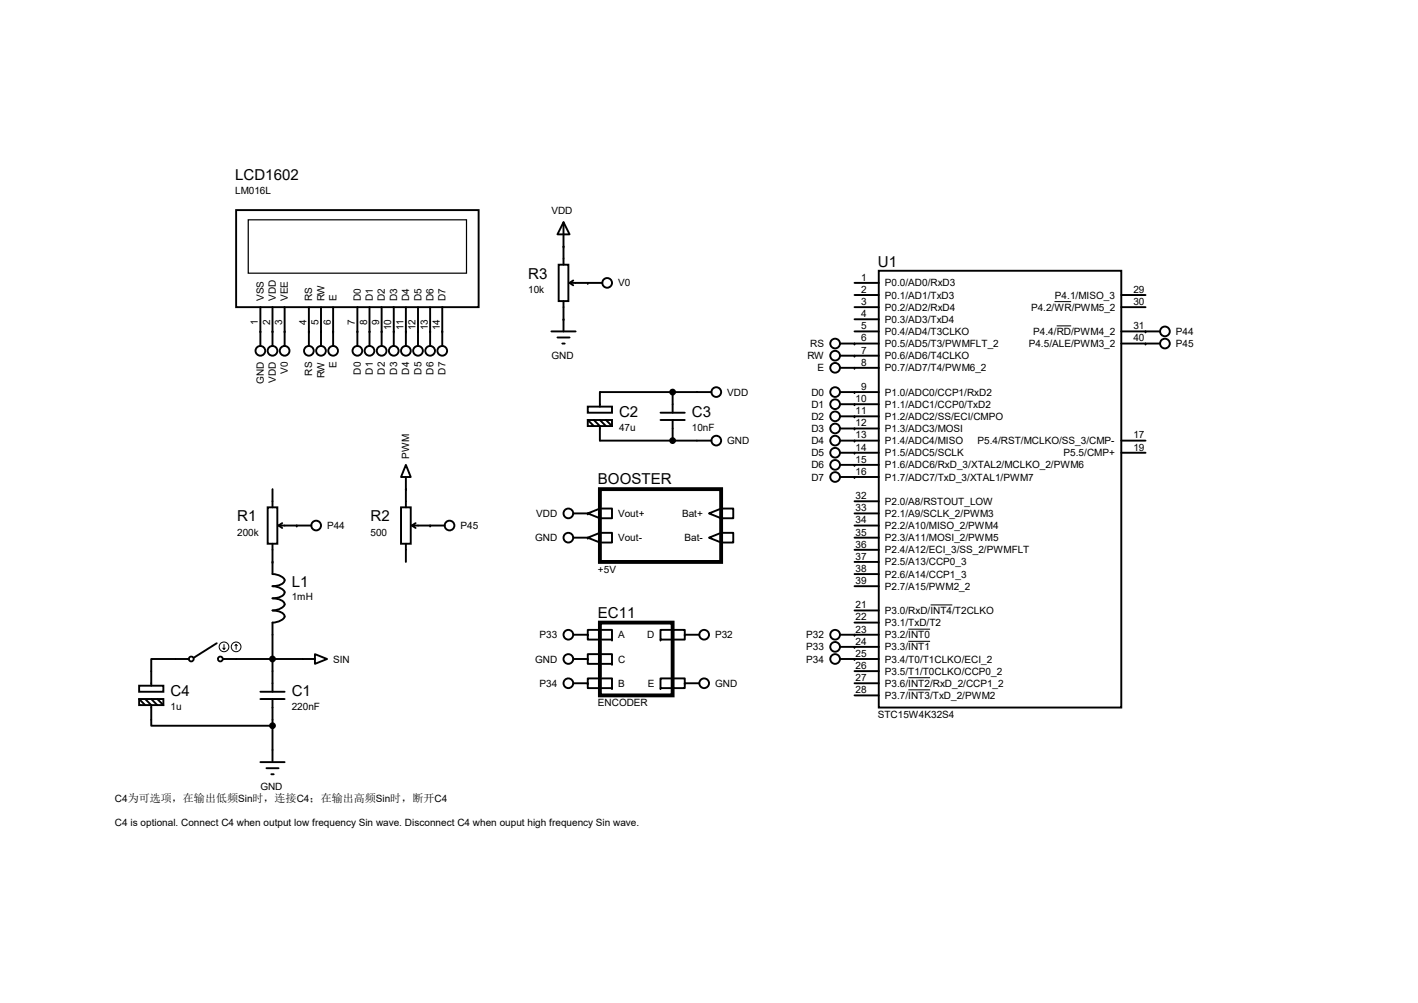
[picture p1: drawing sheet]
<svg xmlns="http://www.w3.org/2000/svg" width="297mm" height="210mm" viewBox="0 0 297 210" stroke-linecap="round" stroke-linejoin="round" font-family="sans-serif">
<g fill="#000">
<circle cx="118" cy="51.6" r=".2"/>
<circle cx="123.1" cy="59.2" r=".2"/>
<circle cx="54.5" cy="69.4" r=".2"/>
<circle cx="57.1" cy="69.4" r=".2"/>
<circle cx="59.6" cy="69.4" r=".2"/>
<circle cx="64.7" cy="69.4" r=".2"/>
<circle cx="67.2" cy="69.4" r=".2"/>
<circle cx="69.8" cy="69.4" r=".2"/>
<circle cx="74.9" cy="69.4" r=".2"/>
<circle cx="77.4" cy="69.4" r=".2"/>
<circle cx="79.9" cy="69.4" r=".2"/>
<circle cx="82.5" cy="69.4" r=".2"/>
<circle cx="85" cy="69.4" r=".2"/>
<circle cx="87.6" cy="69.4" r=".2"/>
<circle cx="90.1" cy="69.4" r=".2"/>
<circle cx="92.6" cy="69.4" r=".2"/>
<circle cx="118" cy="66.8" r=".2"/>
<circle cx="179" cy="77" r=".2"/>
<circle cx="179" cy="74.5" r=".2"/>
<circle cx="179" cy="71.9" r=".2"/>
<circle cx="240" cy="69.4" r=".2"/>
<circle cx="240" cy="71.9" r=".2"/>
<circle cx="140.9" cy="82.1" r=".2"/>
<circle cx="140.9" cy="92.2" r=".2"/>
<circle cx="179" cy="84.6" r=".2"/>
<circle cx="179" cy="94.8" r=".2"/>
<circle cx="179" cy="89.7" r=".2"/>
<circle cx="179" cy="87.2" r=".2"/>
<circle cx="179" cy="97.3" r=".2"/>
<circle cx="179" cy="99.9" r=".2"/>
<circle cx="179" cy="82.1" r=".2"/>
<circle cx="179" cy="92.2" r=".2"/>
<circle cx="57.1" cy="117.6" r=".2"/>
<circle cx="62.2" cy="110" r=".2"/>
<circle cx="85" cy="102.4" r=".2"/>
<circle cx="90.1" cy="110" r=".2"/>
<circle cx="123.1" cy="112.6" r=".2"/>
<circle cx="123.1" cy="107.5" r=".2"/>
<circle cx="123.1" cy="138" r=".2"/>
<circle cx="123.1" cy="132.9" r=".2"/>
<circle cx="128.2" cy="139" r=".2"/>
<circle cx="128.2" cy="133.9" r=".2"/>
<circle cx="138.4" cy="133.9" r=".2"/>
<circle cx="143.4" cy="132.9" r=".2"/>
<circle cx="179" cy="135.4" r=".2"/>
<circle cx="179" cy="132.9" r=".2"/>
<circle cx="179" cy="138" r=".2"/>
<circle cx="123.1" cy="143" r=".2"/>
<circle cx="128.2" cy="144.1" r=".2"/>
<circle cx="138.4" cy="144.1" r=".2"/>
<circle cx="143.4" cy="143" r=".2"/>
</g>
<g fill="none" stroke="#000" stroke-width=".4">
<path d="M49.5 44h50.8v20.3h-50.8zM117 55.4h2.1v7.6h-2.1zM118 46.5l1.3 2.6h-2.5zM118 46.5v8.9M119.3 59.2h6.9M119.3 59.2l.8 .5M120.1 58.7l-.8 .5M179 59.2h5.1M184.1 56.7h50.8v91.4h-50.8zM54.5 64.3v8.1M57.1 64.3v8.1M59.6 64.3v8.1"/>
<path d="M64.7 64.3v8.1M67.2 64.3v8.1M69.8 64.3v8.1M74.9 64.3v8.1M77.4 64.3v8.1M79.9 64.3v8.1M82.5 64.3v8.1M85 64.3v8.1M87.6 64.3v8.1M90.1 64.3v8.1M92.6 64.3v8.1M115.5 69.4h5.1"/>
<path d="M116.8 70.7h2.5M117.8 71.9h.5M118 63v6.4M176 77h8.1M176 74.5h8.1M176 71.9h8.1M179 69.4h5.1M179 61.8h5.1M179 64.3h5.1M179 66.8h5.1M234.9 71.9h8.1M234.9 69.4h8.1"/>
<path d="M234.9 61.8h5.1M234.9 64.3h5.1M85 97.3l1 2.6h-2zM85 99.9v6.3M123.1 87.9l1.3 1.3M123.1 85.1h5.1v1.3h-5.1zM123.1 87.9h5.1v1.3h-5.1zM124.4 87.9l1.3 1.3v3h23.3M125.7 87.9l1.2 1.3M126.9 87.9l1.3 1.3M138.4 87.9h5M138.4 86.4h5"/>
<path d="M140.9 82.1v4.3M140.9 87.9v4.3M149 82.1h-23.3v3M176 82.1h8.1M176 92.2h8.1M176 84.6h8.1M176 87.2h8.1M176 89.7h8.1M176 94.8h8.1M176 97.3h8.1M176 99.9h8.1M234.9 92.2h5.1"/>
<path d="M234.9 94.8h5.1M56.1 106.2h2v7.6h-2zM57.1 113.8v6.4a2.69 2.69 0 0 1 2.5 1.3 2.31 2.31 0 0 1-2.5 1.2 2.69 2.69 0 0 1 2.5 1.3 2.31 2.31 0 0 1-2.5 1.3 2.31 2.31 0 0 1 2.5 1.2 2.69 2.69 0 0 1-2.5 1.3 2.31 2.31 0 0 1 2.5 1.3 2.69 2.69 0 0 1-2.5 1.2v14.5M57.1 102.4v3.8M58.4 110h6.8M58.4 110l.7 .5M59.1 109.5l-.7 .5M84 106.2h2v7.6h-2zM85 113.8v3.8M86.3 110h6.9M86.3 110l.8 .5M87.1 109.5l-.8 .5"/>
<path d="M120.1 107.5h3M120.1 112.6h3M123.1 107.5l2.6-1h2.5v2h-2.5zM123.1 112.6l2.6-1.1h2.5v2.1h-2.5zM125.7 106.5v2M125.7 111.5v2.1M148.5 112.6l2.6-1.1h2.5v2.1h-2.5zM148.5 107.5l2.6-1h2.5v2h-2.5zM151.1 106.5v2M151.1 111.5v2.1M179 110h5.1M179 107.5h5.1"/>
<path d="M179 112.6h5.1M179 104.9h5.1M179 115.1h5.1M179 117.6h5.1M39.6 138h-7.9v5.6M45.4 134.7l-4.8 3M46.7 138h19.3M66 136.9l2.5 1.1-2.5 1zM120.1 138h3M120.1 132.9h3M123.1 136.9h5.1v2.1h-5.1zM123.1 131.9h5.1v2h-5.1z"/>
<path d="M125.7 131.9v2M125.7 136.9v2.1M138.4 131.9h5v2h-5zM140.9 131.9v2M143.4 132.9h3.1M176 138h8.1M176 132.9h8.1M176 135.4h8.1M179 122.7h5.1M179 120.2h5.1M179 127.8h5.1M179 130.3h5.1"/>
<path d="M29.1 143.6h5.1v1.2h-5.1zM29.1 146.3h5.1v1.3h-5.1zM29.1 146.3l1.3 1.3M30.4 146.3l1.3 1.3v4.3h25.4M31.7 146.3l1.3 1.3M33 146.3l1.2 1.3M54.5 146.3h5.1M54.5 144.8h5.1M54.5 159.6h5.1M57.1 146.3v13.3M120.1 143h3M123.1 142h5.1v2.1h-5.1z"/>
<path d="M125.7 142v2.1M138.4 142h5v2.1h-5zM140.9 142v2.1M143.4 143h3.1M179 143h5.1M179 145.6h5.1M179 140.5h5.1M55.8 160.8h2.6M56.8 162.1h.5"/>
<circle cx="127.2" cy="59.2" r="1.02"/>
<circle cx="54.5" cy="73.4" r="1.02"/>
<circle cx="57.1" cy="73.4" r="1.02"/>
<circle cx="59.6" cy="73.4" r="1.02"/>
<circle cx="64.7" cy="73.4" r="1.02"/>
<circle cx="67.2" cy="73.4" r="1.02"/>
<circle cx="69.8" cy="73.4" r="1.02"/>
<circle cx="74.9" cy="73.4" r="1.02"/>
<circle cx="77.4" cy="73.4" r="1.02"/>
<circle cx="79.9" cy="73.4" r="1.02"/>
<circle cx="82.5" cy="73.4" r="1.02"/>
<circle cx="85" cy="73.4" r="1.02"/>
<circle cx="87.6" cy="73.4" r="1.02"/>
<circle cx="90.1" cy="73.4" r="1.02"/>
<circle cx="92.6" cy="73.4" r="1.02"/>
<circle cx="174.9" cy="74.5" r="1.02"/>
<circle cx="174.9" cy="77" r="1.02"/>
<circle cx="174.9" cy="71.9" r="1.02"/>
<circle cx="244" cy="71.9" r="1.02"/>
<circle cx="244" cy="69.4" r="1.02"/>
<circle cx="150" cy="82.1" r="1.02"/>
<circle cx="150" cy="92.2" r="1.02"/>
<circle cx="174.9" cy="87.2" r="1.02"/>
<circle cx="174.9" cy="84.6" r="1.02"/>
<circle cx="174.9" cy="89.7" r="1.02"/>
<circle cx="174.9" cy="92.2" r="1.02"/>
<circle cx="174.9" cy="97.3" r="1.02"/>
<circle cx="174.9" cy="82.1" r="1.02"/>
<circle cx="174.9" cy="94.8" r="1.02"/>
<circle cx="174.9" cy="99.9" r="1.02"/>
<circle cx="66.2" cy="110" r="1.02"/>
<circle cx="94.2" cy="110" r="1.02"/>
<circle cx="119.1" cy="112.6" r="1.02"/>
<circle cx="119.1" cy="107.5" r="1.02"/>
<circle cx="119.1" cy="138" r="1.02"/>
<circle cx="119.1" cy="132.9" r="1.02"/>
<circle cx="147.5" cy="132.9" r="1.02"/>
<circle cx="174.9" cy="135.4" r="1.02"/>
<circle cx="174.9" cy="138" r="1.02"/>
<circle cx="174.9" cy="132.9" r="1.02"/>
<circle cx="119.1" cy="143" r="1.02"/>
<circle cx="147.5" cy="143" r="1.02"/>
</g>
<path d="M52 46h45.7v11.2h-45.7z" fill="none" stroke="#000" stroke-width=".25"/>
<path d="M125.7 102.4h25.4v15.2h-25.4zM125.7 130.3h15.2v15.3h-15.2z" fill="none" stroke="#000" stroke-width=".8"/>
<g fill="none" stroke="#000" stroke-width=".21">
<path d="M220.9 63.1h3.5M221.4 68.2h3M46.7 135.7l.2 .2M46.9 134.9v1M47.2 135.7l-.3 .2M49.5 134.9l-.3 .3M49.5 134.9l.2 .3M49.5 134.9v1M190.3 131.7h4.5M190.3 134.3h4.5M194.9 126.6h4.6M190.3 144.4h4.5"/>
<path d="M190.3 141.9h4.5"/>
<circle cx="46.9" cy="135.4" r="1.02"/>
<circle cx="49.5" cy="135.4" r="1.02"/>
</g>
<g fill="none" stroke="#000" stroke-width=".38">
<circle cx="40.1" cy="138" r=".51"/>
<circle cx="46.2" cy="138" r=".51"/>
</g>
<g fill="#000" stroke="#000" stroke-width=".4">
<circle cx="140.9" cy="92.2" r=".51"/>
<circle cx="140.9" cy="82.1" r=".51"/>
<circle cx="57.1" cy="138" r=".51"/>
<circle cx="57.1" cy="151.9" r=".51"/>
</g>
<g font-size="3.2">
<text x="49.3" y="37.7">LCD1602</text>
<text x="110.6" y="58.4">R3</text>
<text x="183.9" y="55.8">U1</text>
<text x="129.7" y="87.3">C2</text>
<text x="144.9" y="87.3">C3</text>
<text x="125.3" y="101.3">BOOSTER</text>
<text x="49.7" y="109.2">R1</text>
<text x="77.6" y="109.2">R2</text>
<text x="61.1" y="122.8">L1</text>
<text x="125.3" y="129.3">EC11</text>
<text x="35.7" y="145.7">C4</text>
<text x="61.1" y="145.7">C1</text>
</g>
<g font-size="2.1">
<text x="49.3" y="40.6">LM016L</text>
<text x="115.5" y="44.7">VDD</text>
<text x="129.5" y="60">V0</text>
<text x="180.4" y="58.8">1</text>
<text x="185.4" y="60">P0.0/AD0/RxD3</text>
<text x="55.2" y="63" transform="rotate(-90 55.2 63)">VSS</text>
<text x="57.8" y="63" transform="rotate(-90 57.8 63)">VDD</text>
<text x="60.3" y="63" transform="rotate(-90 60.3 63)">VEE</text>
<text x="65.4" y="63" transform="rotate(-90 65.4 63)">RS</text>
<text x="67.9" y="63" transform="rotate(-90 67.9 63)">RW</text>
<text x="70.5" y="63" transform="rotate(-90 70.5 63)">E</text>
<text x="75.6" y="63" transform="rotate(-90 75.6 63)">D0</text>
<text x="78.1" y="63" transform="rotate(-90 78.1 63)">D1</text>
<text x="80.6" y="63" transform="rotate(-90 80.6 63)">D2</text>
<text x="83.2" y="63" transform="rotate(-90 83.2 63)">D3</text>
<text x="85.7" y="63" transform="rotate(-90 85.7 63)">D4</text>
<text x="88.3" y="63" transform="rotate(-90 88.3 63)">D5</text>
<text x="90.8" y="63" transform="rotate(-90 90.8 63)">D6</text>
<text x="93.3" y="63" transform="rotate(-90 93.3 63)">D7</text>
<text x="110.6" y="61.3">10k</text>
<text x="180.4" y="61.3">2</text>
<text x="180.4" y="63.9">3</text>
<text x="185.4" y="62.5">P0.1/AD1/TxD3</text>
<text x="185.4" y="65">P0.2/AD2/RxD4</text>
<text x="216" y="65">P4.2/WR/PWM5_2</text>
<text x="221" y="62.5">P4.1/MISO_3</text>
<text x="237.4" y="63.9">30</text>
<text x="237.4" y="61.3">29</text>
<text x="54" y="68" transform="rotate(-90 54 68)">1</text>
<text x="56.6" y="68" transform="rotate(-90 56.6 68)">2</text>
<text x="59.1" y="68" transform="rotate(-90 59.1 68)">3</text>
<text x="64.2" y="68" transform="rotate(-90 64.2 68)">4</text>
<text x="66.7" y="68" transform="rotate(-90 66.7 68)">5</text>
<text x="69.3" y="68" transform="rotate(-90 69.3 68)">6</text>
<text x="74.4" y="68" transform="rotate(-90 74.4 68)">7</text>
<text x="76.9" y="68" transform="rotate(-90 76.9 68)">8</text>
<text x="79.4" y="68" transform="rotate(-90 79.4 68)">9</text>
<text x="82" y="69.2" transform="rotate(-90 82 69.2)">10</text>
<text x="84.5" y="69" transform="rotate(-90 84.5 69)">11</text>
<text x="87.1" y="69.2" transform="rotate(-90 87.1 69.2)">12</text>
<text x="89.6" y="69.2" transform="rotate(-90 89.6 69.2)">13</text>
<text x="92.1" y="69.2" transform="rotate(-90 92.1 69.2)">14</text>
<text x="180.4" y="66.4">4</text>
<text x="180.4" y="68.9">5</text>
<text x="180.4" y="71.5">6</text>
<text x="185.4" y="67.6">P0.3/AD3/TxD4</text>
<text x="185.4" y="70.1">P0.4/AD4/T3CLKO</text>
<text x="216.4" y="70.1">P4.4/RD/PWM4_2</text>
<text x="237.4" y="71.5">40</text>
<text x="237.4" y="68.9">31</text>
<text x="246.3" y="70.1">P44</text>
<text x="70.5" y="77.1" transform="rotate(-90 70.5 77.1)">E</text>
<text x="115.5" y="75.2">GND</text>
<text x="169.2" y="75.2">RW</text>
<text x="169.7" y="72.7">RS</text>
<text x="171.3" y="77.7">E</text>
<text x="180.4" y="74">7</text>
<text x="180.4" y="76.6">8</text>
<text x="185.4" y="72.7">P0.5/AD5/T3/PWMFLT_2</text>
<text x="185.4" y="75.2">P0.6/AD6/T4CLKO</text>
<text x="185.4" y="77.7">P0.7/AD7/T4/PWM6_2</text>
<text x="215.5" y="72.7">P4.5/ALE/PWM3_2</text>
<text x="246.3" y="72.7">P45</text>
<text x="55.2" y="80.4" transform="rotate(-90 55.2 80.4)">GND</text>
<text x="57.8" y="80.2" transform="rotate(-90 57.8 80.2)">VDD</text>
<text x="60.3" y="78.3" transform="rotate(-90 60.3 78.3)">V0</text>
<text x="65.4" y="78.7" transform="rotate(-90 65.4 78.7)">RS</text>
<text x="67.9" y="79.2" transform="rotate(-90 67.9 79.2)">RW</text>
<text x="75.6" y="78.4" transform="rotate(-90 75.6 78.4)">D0</text>
<text x="78.1" y="78.4" transform="rotate(-90 78.1 78.4)">D1</text>
<text x="80.6" y="78.4" transform="rotate(-90 80.6 78.4)">D2</text>
<text x="83.2" y="78.4" transform="rotate(-90 83.2 78.4)">D3</text>
<text x="85.7" y="78.4" transform="rotate(-90 85.7 78.4)">D4</text>
<text x="88.3" y="78.4" transform="rotate(-90 88.3 78.4)">D5</text>
<text x="90.8" y="78.4" transform="rotate(-90 90.8 78.4)">D6</text>
<text x="93.3" y="78.4" transform="rotate(-90 93.3 78.4)">D7</text>
<text x="152.3" y="82.8">VDD</text>
<text x="170" y="82.8">D0</text>
<text x="180.4" y="81.6">9</text>
<text x="185.4" y="82.8">P1.0/ADC0/CCP1/RxD2</text>
<text x="170" y="85.4">D1</text>
<text x="170" y="87.9">D2</text>
<text x="179.2" y="84.2">10</text>
<text x="179.2" y="86.7">11</text>
<text x="179.2" y="89.3">12</text>
<text x="185.4" y="85.4">P1.1/ADC1/CCP0/TxD2</text>
<text x="185.4" y="87.9">P1.2/ADC2/SS/ECI/CMPO</text>
<text x="129.7" y="90.1">47u</text>
<text x="144.9" y="90.1">10nF</text>
<text x="152.3" y="93">GND</text>
<text x="170" y="90.4">D3</text>
<text x="170" y="93">D4</text>
<text x="170" y="95.5">D5</text>
<text x="179.2" y="91.8">13</text>
<text x="179.2" y="94.3">14</text>
<text x="185.4" y="90.4">P1.3/ADC3/MOSI</text>
<text x="185.4" y="93">P1.4/ADC4/MISO</text>
<text x="185.4" y="95.5">P1.5/ADC5/SCLK</text>
<text x="204.8" y="93">P5.4/RST/MCLKO/SS_3/CMP-</text>
<text x="222.8" y="95.5">P5.5/CMP+</text>
<text x="237.4" y="94.3">19</text>
<text x="237.4" y="91.8">17</text>
<text x="85.7" y="96.1" transform="rotate(-90 85.7 96.1)">PWM</text>
<text x="170" y="98.1">D6</text>
<text x="170" y="100.6">D7</text>
<text x="179.2" y="96.9">15</text>
<text x="179.2" y="99.4">16</text>
<text x="185.4" y="98.1">P1.6/ADC6/RxD_3/XTAL2/MCLKO_2/PWM6</text>
<text x="185.4" y="100.6">P1.7/ADC7/TxD_3/XTAL1/PWM7</text>
<text x="179.2" y="104.5">32</text>
<text x="179.2" y="107">33</text>
<text x="185.4" y="105.7">P2.0/A8/RSTOUT_LOW</text>
<text x="49.7" y="112.1">200k</text>
<text x="68.5" y="110.8">P44</text>
<text x="77.6" y="112.1">500</text>
<text x="96.5" y="110.8">P45</text>
<text x="112.1" y="113.3">GND</text>
<text x="112.3" y="108.2">VDD</text>
<text x="129.5" y="108.2">Vout+</text>
<text x="129.5" y="113.3">Vout-</text>
<text x="142.9" y="108.2">Bat+</text>
<text x="143.4" y="113.3">Bat-</text>
<text x="179.2" y="109.6">34</text>
<text x="179.2" y="112.1">35</text>
<text x="185.4" y="108.2">P2.1/A9/SCLK_2/PWM3</text>
<text x="185.4" y="110.8">P2.2/A10/MISO_2/PWM4</text>
<text x="185.4" y="113.3">P2.3/A11/MOSI_2/PWM5</text>
<text x="125.3" y="120">+5V</text>
<text x="179.2" y="114.7">36</text>
<text x="179.2" y="117.2">37</text>
<text x="179.2" y="119.7">38</text>
<text x="185.4" y="115.8">P2.4/A12/ECI_3/SS_2/PWMFLT</text>
<text x="185.4" y="118.4">P2.5/A13/CCP0_3</text>
<text x="61.1" y="125.7">1mH</text>
<text x="179.2" y="122.3">39</text>
<text x="185.4" y="123.5">P2.7/A15/PWM2_2</text>
<text x="185.4" y="120.9">P2.6/A14/CCP1_3</text>
<text x="179.2" y="129.9">22</text>
<text x="179.2" y="127.4">21</text>
<text x="185.4" y="128.5">P3.0/RxD/INT4/T2CLKO</text>
<text x="185.4" y="131.1">P3.1/TxD/T2</text>
<text x="113" y="133.6">P33</text>
<text x="129.5" y="133.6">A</text>
<text x="135.6" y="133.6">D</text>
<text x="149.8" y="133.6">P32</text>
<text x="168.9" y="136.2">P33</text>
<text x="168.9" y="133.6">P32</text>
<text x="179.2" y="137.5">25</text>
<text x="179.2" y="132.4">23</text>
<text x="179.2" y="135">24</text>
<text x="185.4" y="133.6">P3.2/INT0</text>
<text x="185.4" y="136.2">P3.3/INT1</text>
<text x="69.8" y="138.7">SIN</text>
<text x="112.1" y="138.7">GND</text>
<text x="113" y="143.8">P34</text>
<text x="129.5" y="143.8">B</text>
<text x="129.5" y="138.7">C</text>
<text x="135.7" y="143.8">E</text>
<text x="149.8" y="143.8">GND</text>
<text x="168.9" y="138.7">P34</text>
<text x="179.2" y="140.1">26</text>
<text x="179.2" y="142.6">27</text>
<text x="185.4" y="138.7">P3.4/T0/T1CLKO/ECI_2</text>
<text x="185.4" y="143.8">P3.6/INT2/RxD_2/CCP1_2</text>
<text x="185.4" y="141.2">P3.5/T1/T0CLKO/CCP0_2</text>
<text x="35.7" y="148.5">1u</text>
<text x="61.1" y="148.5">220nF</text>
<text x="125.3" y="147.9">ENCODER</text>
<text x="179.2" y="145.1">28</text>
<text x="185.4" y="146.3">P3.7/INT3/TxD_2/PWM2</text>
<text x="183.9" y="150.2">STC15W4K32S4</text>
<text x="24.1" y="167.8">C4为可选项，在输出低频Sin时，连接C4；在输出高频Sin时，断开C4</text>
<text x="54.5" y="165.4">GND</text>
<text x="24.1" y="172.9">C4 is optional. Connect C4 when output low frequency Sin wave. Disconnect C4 when ouput high frequency Sin wave.</text>
</g>
</svg>
